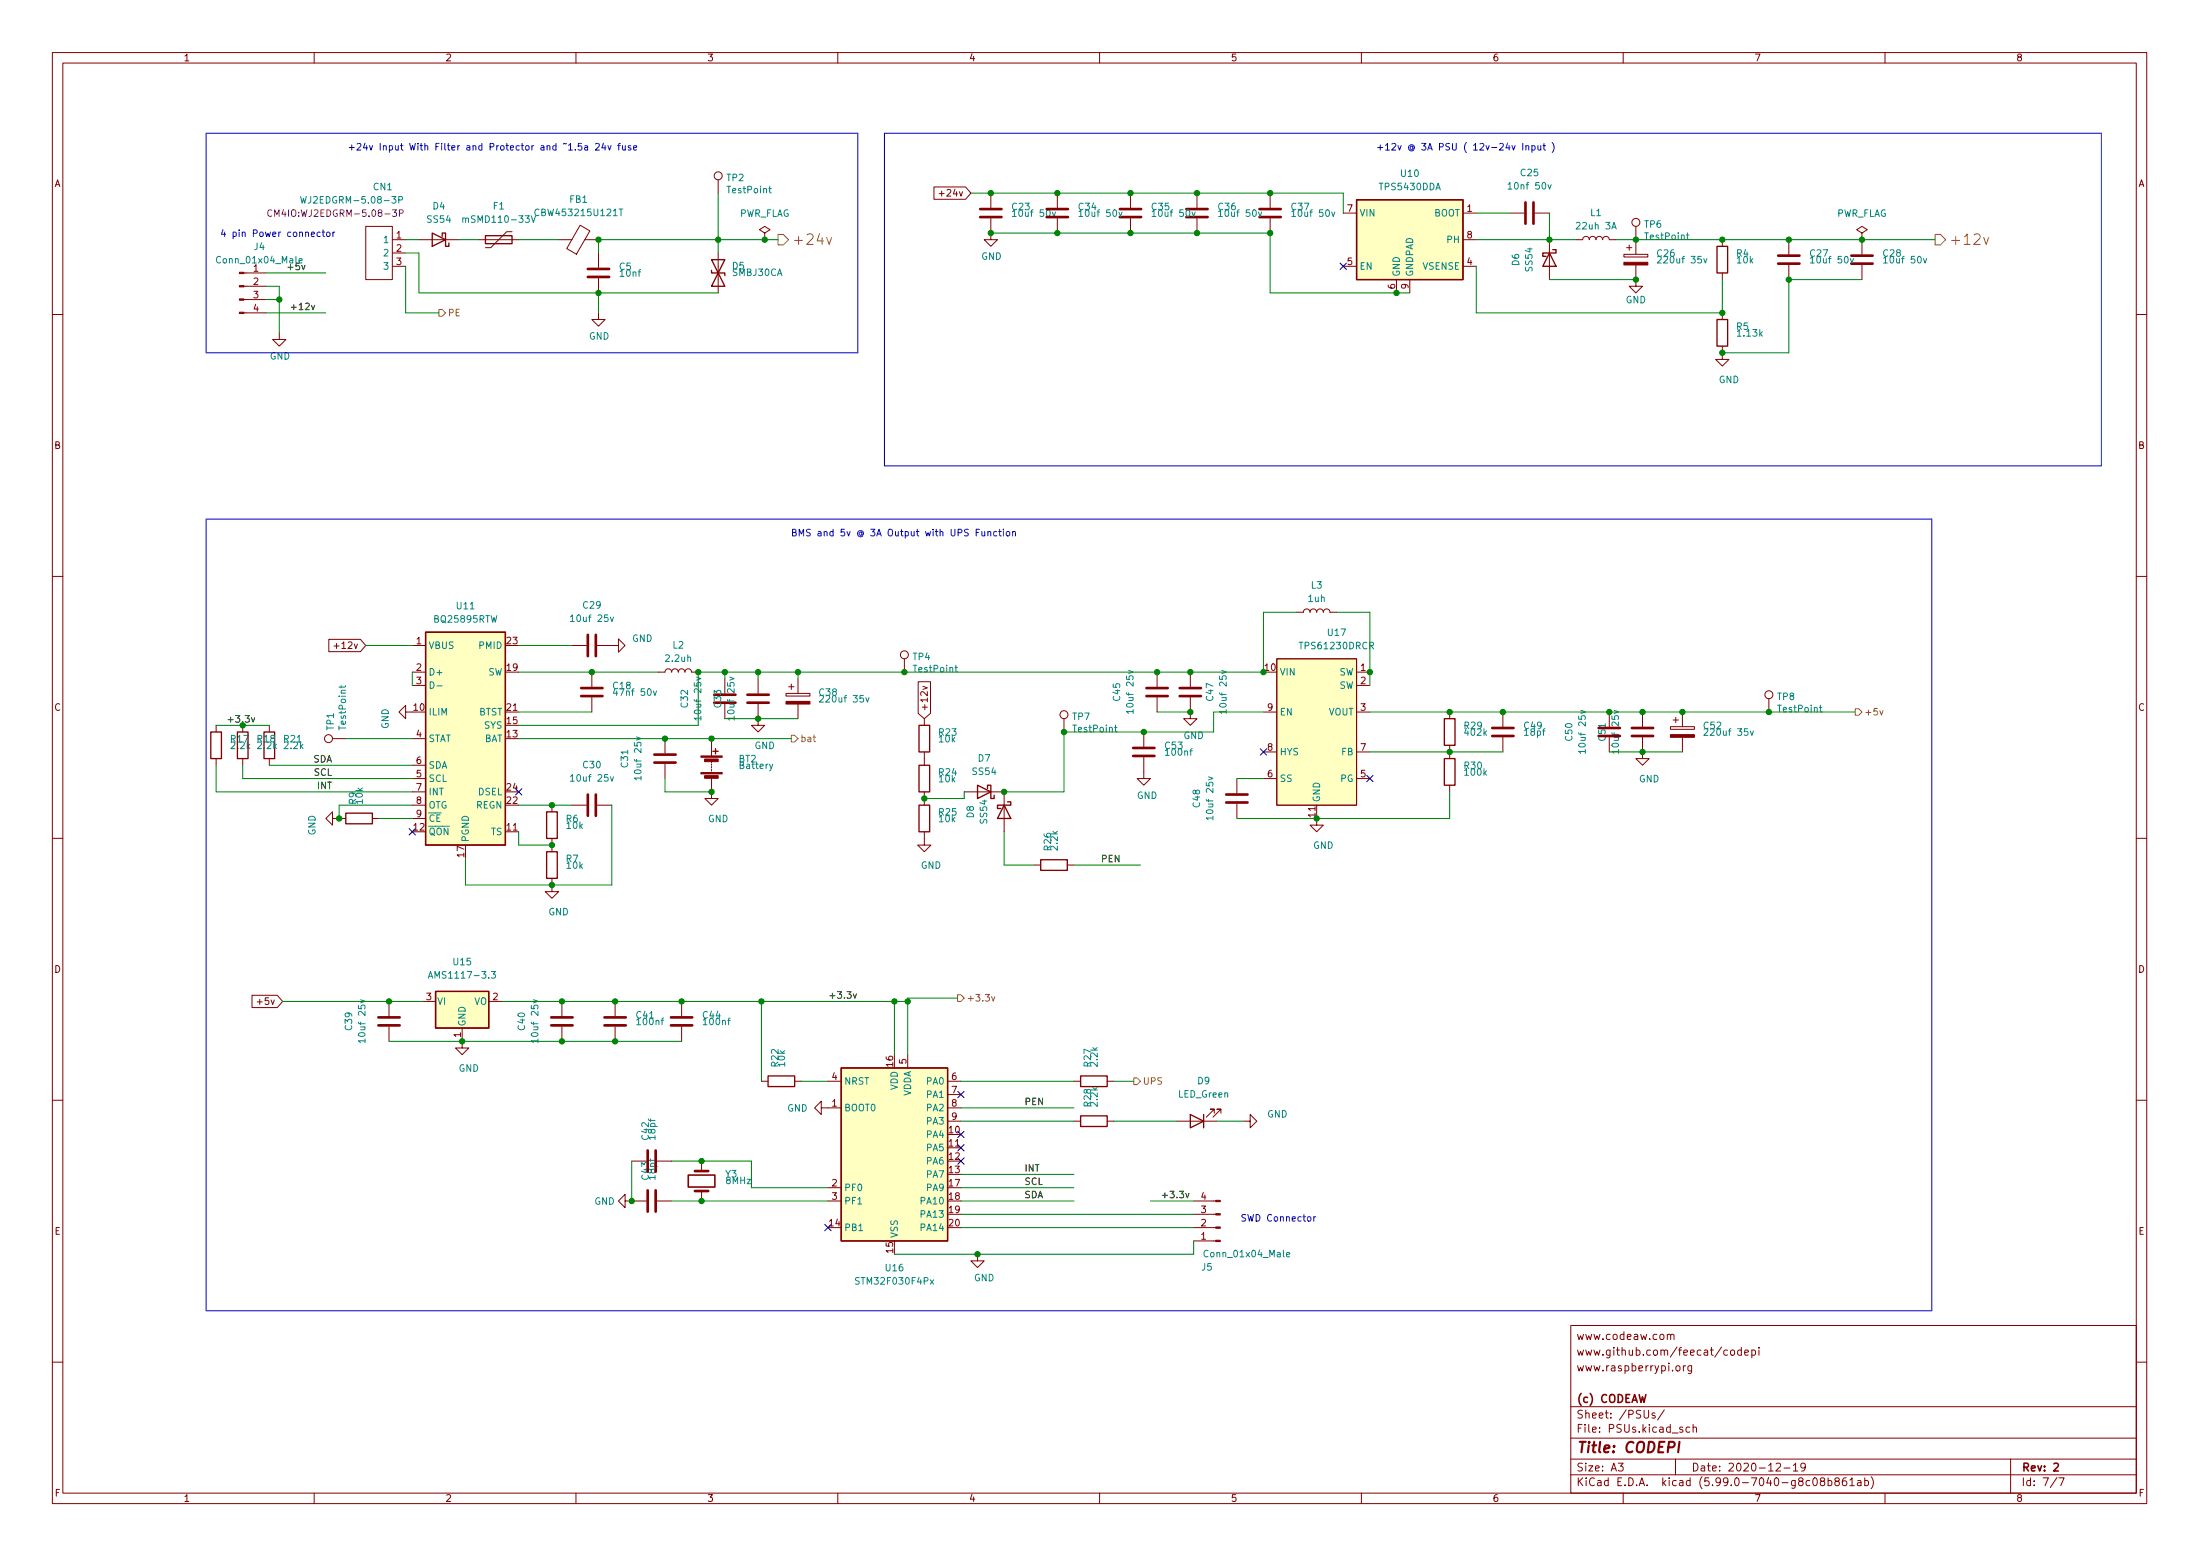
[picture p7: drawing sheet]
<svg xmlns="http://www.w3.org/2000/svg" width="420mm" height="297mm" viewBox="0 0 420 297" stroke-linecap="round" stroke-linejoin="round" font-family="sans-serif">
<g fill="none" stroke="#840000" stroke-width=".19">
<path d="M10 10h400v277h-400zM12 12h396v273h-396zM60 10v2M110 10v2M160 10v2M210 10v2M260 10v2M310 10v2M360 10v2M137.2 34.3v2.6M178.4 35.7h6l1 1.2-1 1.1h-6zM179.4 37h.9"/>
<path d="M189.2 36.9v2.8M201.9 36.9v2.8M215.9 36.9v2.8M228.6 36.9v2.8M242.6 36.9v2.8M46.6 59.7h4.2M46.6 57.2h4.2M46.6 54.6h4.2M46.6 52.1h4.2M69.8 43.2h5.1v10.2h-5.1zM74.9 45.8h2.6M74.9 50.8h2.6"/>
<path d="M74.9 48.3h2.6M80 45.8h7.6M91.4 45.8h7.7M97.8 44.2h-1l-3.1 3.1h-1M106.7 45.8h2.5M110.8 43l1.8 1.1-2.5 4.4-1.9-1zM111.7 45.8h2.6M114.3 59.7v1.3h1.3l-1.3 1.3-1.3-1.3h1.3M114.3 48.3v2.8M114.3 53.1v2.8M137.2 48.3v7.6M146 44.5l1.1-.6-1.1-.7-1 .7 1 .6v1.3"/>
<path d="M146 45.8h.1M189.2 41.7v4.1h1.3l-1.3 1.2-1.2-1.2h1.2M201.9 41.7v2.8M215.9 41.7v2.8M228.6 41.7v2.8M242.6 41.7v2.8M256.5 40.7h2.6M256.5 50.8h2.6M266.7 53.4v2.5M269.2 53.4v2.5M279.4 40.7h2.5M279.4 45.8h2.5"/>
<path d="M279.4 50.8h2.5M288.3 40.7h2.8M293.1 40.7h2.8M295.9 45.8v7.6M301 45.8h1.3a.64 .64 0 0 1 .6-.7 .64 .64 0 0 1 .6 .7 .64 .64 0 0 1 .7-.7 .64 .64 0 0 1 .6 .7 .64 .64 0 0 1 .6-.7 .64 .64 0 0 1 .7 .7 .64 .64 0 0 1 .6-.7 .64 .64 0 0 1 .6 .7h1.3M310.1 48.6h4.6v.5h-4.6zM310.6 47.3h1.1M311.1 46.8v1M312.4 50.6v4h1.3l-1.3 1.3-1.3-1.3h1.3M312.4 43.2v5.4M328.9 45.8v1.2M328.9 52.1v1.3"/>
<path d="M328.9 59.7v1.3M341.6 45.8v2.8M341.6 50.6v2.8M355.6 44.5l1-.6-1-.7-1 .7 1 .6v1.3M355.6 45.8h.1M355.6 45.8v2.8M355.6 50.6v2.8M10 60h2M53.3 63.5v1.3h1.3l-1.3 1.3-1.2-1.3h1.2M328.9 66.1v2.5h1.3l-1.3 1.3-1.2-1.3h1.2M408 60h2M10 110h2"/>
<path d="M247.6 116.9h1.3a.64 .64 0 0 1 .7-.7 .64 .64 0 0 1 .6 .7 .64 .64 0 0 1 .6-.7 .64 .64 0 0 1 .7 .7 .64 .64 0 0 1 .6-.7 .64 .64 0 0 1 .6 .7 .64 .64 0 0 1 .7-.7 .64 .64 0 0 1 .6 .7h1.3M408 110h2M41.3 138.5v1.2M46.4 138.5v1.2M51.4 138.5v1.2M62.8 122.1h6l1 1.1-1 1.2h-6zM63.8 123.3h1M77.5 135.9v-1.2l-1.3 1.2 1.3 1.3v-1.3h1.2M78.7 128.3h2.6M78.7 130.8h2.6M78.7 123.2h2.6M96.5 135.9h2.6"/>
<path d="M109.2 123.2h2.8M113 128.3v2.8M113 133.1v2.8M114 123.2h4.1v-1.2l1.3 1.2-1.3 1.3v-1.3M125.7 128.3h1.3a.64 .64 0 0 1 .6-.6 .64 .64 0 0 1 .7 .6 .64 .64 0 0 1 .6-.6 .64 .64 0 0 1 .6 .6 .64 .64 0 0 1 .7-.6 .64 .64 0 0 1 .6 .6 .64 .64 0 0 1 .6-.6 .64 .64 0 0 1 .7 .6h1.2M144.8 134.4v4.1h1.2l-1.2 1.2-1.3-1.2h1.3M144.8 129.6v2.8M150.1 132.4h4.6v.5h-4.6zM150.6 131.1h1M151.1 130.6v1M152.4 129.6v2.8M152.4 134.4v2.8"/>
<path d="M172.7 125.8v2.5M175.4 130.1h2.3v6.1l-1.2 1-1.1-1zM176.3 131l.8 .3-.8 .3M176.5 137.2v1.3M203.2 137.2v2.5M218.4 139.7v2.8M221 128.3v2.8M221 133.1v2.8M227.3 133.1v4.1h1.3l-1.3 1.3-1.2-1.3h1.2M227.3 128.3v2.8M241.3 135.9h2.5M243.8 125.8h15.3v27.9h-15.3z"/>
<path d="M259.1 128.3h2.5M259.1 130.8h2.5M259.1 135.9h2.5M276.9 135.9v1.3M287 135.9v2.8M313.7 135.9v2.8M319 138.7h4.6v.5h-4.6zM319.5 137.5h1M320 136.9v1.1M321.3 135.9v2.8M337.8 133.4v2.5M41.3 144.8v1.3"/>
<path d="M46.4 144.8v1.3M51.4 144.8v1.3M63.5 156.2v-1.2l-1.3 1.2 1.3 1.3v-1.3h2.5M63.5 141h2.5M71.1 156.2h1.3M78.7 148.6h2.6M78.7 141h2.6M78.7 151.2h2.6M78.7 156.2h2.6M78.7 153.7h2.6M78.7 146.1h2.6M96.5 158.8h2.6"/>
<path d="M105.4 153.7v1.3M109.2 153.7h2.8M114 153.7h2.8M127 141v2.8M127 145.8v2.8M135.9 148.6v3.8h1.3l-1.3 1.3-1.3-1.3h1.3M135.9 141v3.3M135.9 145.3v.3M135.9 145.8v.3M135.9 146.3v.3M135.9 146.8v.3M135.9 147.4v.2"/>
<path d="M176.5 158.8v2.5h1.3l-1.3 1.3-1.2-1.3h1.2M176.5 143.5v2.6M176.5 151.2v2.5M184.1 151.2h7.7v7.6M218.4 144.6v4h1.3l-1.3 1.3-1.2-1.3h1.2M236.2 148.6v2.8M236.2 153.5v2.7M241.3 148.6h2.5M241.3 143.5h2.5M251.5 153.7v3.8h1.2l-1.2 1.3-1.3-1.3h1.3M259.1 148.6h2.5M259.1 143.5h2.5"/>
<path d="M276.9 142.3v2.5M276.9 149.9v1.3M287 140.8v2.7M313.7 140.8v4h1.3l-1.3 1.3-1.3-1.3h1.3M321.3 140.8v2.7M10 160h2M105.4 167.7v2.5h1.3l-1.3 1.3-1.3-1.3h1.3M105.4 160.1v2.5M197.5 165.1h1.3M203.8 165.1h1.3M408 160h2M48.1 190h4.9l1 1.2-1 1.1h-4.9z"/>
<path d="M74.3 191.2v2.8M74.3 196v2.8M80.6 191.2h2.6M88.3 196.3v3.8h1.2l-1.2 1.2-1.3-1.2h1.3M93.3 191.2h2.6M107.3 191.2v2.8M107.3 196v2.8M117.5 191.2v2.8M117.5 196v2.8M130.2 191.2v2.8M130.2 196v2.8M10 210h2"/>
<path d="M145.4 206.4h1.3M151.8 206.4h1.2M156.8 211.5v-1.3l-1.2 1.3 1.2 1.3v-1.3h3.9M158.1 206.4h2.6M173.4 201.3v2.6M181 214h2.5M181 206.4h2.5M181 211.5h2.5M181 219.1h2.5M181 209h2.5M205.1 214h1.3M205.1 206.4h1.3"/>
<path d="M211.5 214h1.2M211.5 206.4h1.2M224.8 214h7.6M231.9 212.5v-.8h-.8h.8l-1.5 1.6M233.2 212.5v-.8h-.8h.8l-1.6 1.6M237.5 214h1.3v-1.2l1.2 1.2-1.2 1.3v-1.3M408 210h2M119.4 229.3v-1.3l-1.3 1.3 1.3 1.2v-1.2h4M120.6 221.7h2.8M125.5 229.3h2.8M125.5 221.7h2.8M134 221.7v1.9"/>
<path d="M134 227.4v1.9M158.1 229.3h2.6M158.1 226.7h2.6M186.7 239.4v1.3h1.3l-1.3 1.3-1.3-1.3h1.3M228 229.3h4.2M228 231.8h4.2M228 234.4h4.2M228 236.9h4.2M300 253h108v32h-108zM318.4 254.9l.2-.2 .4 .1 .1 .9M318.4 254.7v1M319.1 254.9l.2-.2 .3 .1 .1 .9"/>
<path d="M329.9 257.8l-.4-.1-.3 .3 .2 .6h.5M330.6 257.8l.4-.1 .3 .3v.4l-.3 .3-.4-.1-.1-.2zM332.6 257.8l-.5-.1-.2 .3 .1 .6h.6M332.6 257.2v1.5M333.2 258.2l.7-.1-.1-.3-.4-.1-.2 .2 .1 .7h.5M334.6 257.8l.4-.1 .3 .3-.2 .6h-.5M334.6 257.7v1.5M335.9 257.2v.2M335.9 257.7v1M10 260h2M300 278.5h108M300 274.5h108"/>
<path d="M300 268.5h108M309.1 279.3h.9l-.5 .6 .4 .1v.7l-.2 .1-.6-.1M316.1 269.8l-.4-.1-.2 .2 .1 .2 .5 .2v.3h-.6M317.9 269.1l-1.3 2M320 278.5v3M320.2 260.8l.4-.1 .3 .3v.4l-.3 .3-.4-.1-.1-.2zM321.4 272.5l-.4-.1-.2 .2 .1 .2 .5 .2v.3h-.6M321.5 260.7v1M321.9 260.7l-.3 .1-.1 .2M322.7 272.5l-.4-.1-.3 .3 .1 .6h.6M323.1 260.7v1.2l-.3 .3-.4-.1M323.1 260.8l-.5-.1-.2 .3 .1 .6h.6"/>
<path d="M323.3 272.6l.3-.2 .3 .1 .1 .9M323.3 271.9v1.5M339.2 279.5l.6-.2 .2 .2 .1 .2-1 1.1h1M342.5 279.7l.4-.4v1.5M344.8 280l-.3 .2h-.3l-.3-.2 .2-.6 .4-.1 .2 .2a.99 .99 0 0 1-.3 1.3h-.3M384 278.5v6.5M408 260h2M60 285v2M110 285v2M160 285v2M210 285v2M260 285v2"/>
<path d="M300 281.5h108M310 285v2M340.7 280.2h1.2M342.5 280.8h.8M346.4 282.2l.2-.1a.8 .8 0 0 1 .5 .8 .8 .8 0 0 1-.5 .7 .99 .99 0 0 1-.2-1.4zM347.9 282.8l-.3-.3 .1-.2 .2-.2 .5 .1 .1 .2-.1 .2-.6 .2-.2 .2 .1 .5 .2 .1h.3l.3-.3-.1-.4-.2-.1M349.1 282.7l.5-.1 .2 .3-.1 .6h-.6M349.1 282.1v1.5M350.7 282.8l-.3-.3 .1-.2 .2-.2 .4 .1 .2 .2-.1 .2-.6 .2-.2 .2v.3l.3 .3 .4-.1 .2-.2-.1-.4-.2-.1M352.6 282.1a.59 .59 0 0 0-.7 .7v.5l.1 .2 .4 .1 .2-.1 .1-.5-.1-.2-.5-.1-.2 .3M353.3 282.5l.4-.4v1.5M353.3 283.6h.8"/>
<path d="M354.8 282.7h.6v.9M355.4 283h-.5a.29 .29 0 0 0-.2 .3 .29 .29 0 0 0 .2 .3l.5-.1M356.1 282.7l.5-.1 .2 .3-.1 .6h-.6M356.1 282.1v1.5M357.4 281.9a1.72 1.72 0 0 1 0 2.3M360 285v2M392.9 282l-1.3 2M393.2 282.1h1l-.6 1.5"/>
<circle cx="137.2" cy="33.6" r=".76"/>
<circle cx="312.4" cy="42.5" r=".76"/>
<circle cx="172.7" cy="125" r=".76"/>
<circle cx="203.2" cy="136.4" r=".76"/>
<circle cx="337.8" cy="132.6" r=".76"/>
<circle cx="62.7" cy="141" r=".76"/>
</g>
<path d="M131.4 224.3h5.1v2.3h-5.1zM392.3 279.5l.5-.2 .2 .2 .1 .2-.9 1.1h.9" fill="none" stroke="#840000" stroke-width=".3"/>
<path d="M320.7 275.2l-.2 2" fill="none" stroke="#840000" stroke-width=".4"/>
<g fill="none" stroke="#840000" stroke-width=".25">
<path d="M259.1 38.1h20.3v15.3h-20.3zM82.5 44.5l2.6 1.3-2.6 1.2zM84.5 45.1v-.6h.6v2.5h.6v-.6M92.7 45h5.1v1.5h-5.1zM135.9 51.6v.5h2.5v.5M135.9 49.6h2.5l-2.5 5h2.5zM295.9 48.3l1.3 2.5h-2.6zM296.5 47.7h.7v.6h-2.6v.6h.7M327.9 47h2v5.1h-2zM327.9 61h2v5.1h-2zM40.3 139.7h2v5.1h-2zM45.3 139.7h2.1v5.1h-2.1z"/>
<path d="M50.4 139.7h2.1v5.1h-2.1zM81.3 120.7h15.2v40.6h-15.2zM175.5 138.5h2v5h-2zM275.8 137.2h2.1v5.1h-2.1zM66 155.2h5.1v2.1h-5.1zM104.4 155h2v5.1h-2zM136.1 143.4h1.1M136.7 142.9v1M175.5 146.1h2v5.1h-2zM175.5 153.7h2v5.1h-2zM186.7 149.9l2.5 1.3-2.5 1.2zM188.6 150.5v-.6h.6v2.5h.7v-.6"/>
<path d="M191.8 153.7l1.2 2.5h-2.5zM192.4 153.1h.6v.6h-2.5v.6h.6M275.8 144.8h2.1v5.1h-2.1zM104.4 162.6h2v5.1h-2zM198.8 164.1h5v2.1h-5zM83.2 189.3h10.1v7h-10.1zM146.7 205.4h5.1v2h-5.1zM160.7 203.9h20.3v33h-20.3zM206.4 205.4h5.1v2h-5.1zM206.4 213h5.1v2h-5.1zM227.3 212.8l2.6 1.2-2.6 1.3zM229.9 212.8v2.5"/>
</g>
<g fill="none" stroke="#840000" stroke-width=".51">
<path d="M187.2 39.9h4.1M199.9 39.9h4.1M213.9 39.9h4M226.6 39.9h4M240.5 39.9h4.1M291.3 38.6v4.1M292.9 38.6v4.1M112.3 52.9h4M112.3 51.3h4M187.2 41.4h4.1M199.9 41.4h4.1M213.9 41.4h4"/>
<path d="M226.6 41.4h4M240.5 41.4h4.1M339.6 50.3h4.1M339.6 48.8h4.1M353.6 50.3h4M353.6 48.8h4M111 131.4h4.1M111 132.9h4.1M112.3 121.2v4.1M113.8 121.2v4.1M136.4 132.6h4.1M136.4 134.1h4.1"/>
<path d="M142.7 132.6h4.1M142.7 134.1h4.1M218.9 131.4h4.1M218.9 132.9h4.1M225.3 131.4h4.1M225.3 132.9h4.1M285 139h4.1M305.3 139h4.1M311.7 139h4M112.3 151.7v4M113.8 151.7v4M125 144.1h4"/>
<path d="M125 145.6h4M216.4 144.3h4.1M216.4 142.8h4.1M234.2 151.7h4.1M234.2 153.2h4.1M285 140.5h4.1M305.3 140.5h4.1M311.7 140.5h4M72.3 194.2h4M72.3 195.7h4M105.3 194.2h4M105.3 195.7h4"/>
<path d="M115.4 194.2h4.1M115.4 195.7h4.1M128.1 194.2h4.1M128.1 195.7h4.1M123.7 219.6v4.1M125.2 219.6v4.1M123.7 227.2v4.1M125.2 227.2v4.1M132.7 227.4h2.6M132.7 223.6h2.6"/>
</g>
<g fill="none" stroke="#008484" stroke-width=".19">
<path d="M57.4 37.5l.3 1.3 .3-.9 .2 .9 .3-1.3M76.2 38.2l.6-.1 .1-.2-.1-.3-.6-.1v1.3M118.2 39.9h.8M146.8 36h.5M147 35.6v1l.3 .2M288 35.2l.4-.4v1.3M288 36.1h.7M295.6 35.3l.3 .8 .3-.8M57.1 49.8l.6-.1v-.3h-.4l-.2 .1 .1 .6h.5M88.4 41.7l.2-.1 .3 .1v.8M88.4 41.6v.9M101.4 41.2l.5 1.3 .4-1.3"/>
<path d="M102.9 40a.6 .6 0 0 0-.8 .5 .6 .6 0 0 0 .6 .7l.2-.1M193.4 40.4l.3-.4v1.3M193.4 41.3h.7M201 40.5l.3 .8 .3-.8M206.1 40.4l.3-.4v1.3M206.1 41.3h.7M213.7 40.5l.3 .8 .3-.8M220 40.4l.4-.4v1.3M220 41.3h.8M227.7 40.5l.3 .8 .3-.8M232.7 40.4l.4-.4v1.3M232.7 41.3h.8"/>
<path d="M240.4 40.5l.3 .8 .3-.8M246.7 40.4l.4-.4v1.3M246.7 41.3h.7M254.3 40.5l.3 .8 .3-.8M307.8 43.7l.4-1.2 .5 1.2M307.9 43.4h.6M316.6 49.1l.4-.2 .3 .4-.8 .9h.8M322.1 44.9h.5M322.3 44.4v1.1l.3 .2M325.4 49.4l.3 .8 .3-.8M345.8 49.3l.3-.4v1.3M345.8 50.2h.7"/>
<path d="M353.4 49.4l.3 .8 .3-.8M359.7 49.3l.4-.4v1.3M359.7 50.2h.8M367.4 49.4l.3 .8 .3-.8M108.9 117.7l.4-.3v1.3M108.9 118.7h.8M116.6 117.8l.3 .9 .3-.9M65.2 130.9v.5M66 130.9l-.2 .3h-1.1M82.2 130.2a.64 .64 0 0 1 .7 .6 .64 .64 0 0 1-.7 .6zM83.4 130.9h1M124.8 131.9l.3 .9 .3-.9"/>
<path d="M133 129.2l.9 .3-.9 .3M133.9 137.1h-1.3l.3 .4M133.9 136.7v.8M139.4 129.2l.8 .3-.8 .3M140.2 137.1h-1.3l.4 .4M140.2 136.7v.8M156.5 132.9l.5-.1 .3 .3-.8 .9h.8M165.4 133.2l.3 .8 .3-.8M182.4 127.4h.5M182.6 127v1.1l.3 .2M212.9 138.8h.4M213 138.4v1.1l.3 .2"/>
<path d="M215.6 128l.8 .3-.8 .3M216.4 135.8h-1.3l.4 .4M216.4 135.5v.7M233.3 128l.9 .3-.9 .3M234.2 135.8h-1.3l.4 .4M234.2 135.5v.7M301.9 135.6l.9 .3-.9 .3M308.3 135.6l.8 .3-.8 .3M325.4 139.2l.5-.1 .3 .4-.8 .9h.8M334.3 139.5l.3 .9 .3-.9M347.5 135h.5M347.7 134.6v1.1l.3 .2"/>
<path d="M108.9 148.2l.4-.3v1.2M108.9 149.1h.8M116.6 148.3l.3 .8 .3-.8M121.6 140.7l.8 .3-.8 .3M122.4 148.5h-1.2l.3 .4M122.4 148.2v.7M147.6 145.9l-.4 1.1-.2 .2M230.8 148.3l.8 .3-.8 .3M231.6 156.2h-1.2l.3 .3M231.6 155.8v.7M302.8 143.5h-1.3l.4 .3M302.8 143.1v.7"/>
<path d="M309.1 143.5h-1.3l.4 .3M309.1 143.1v.7M68.9 190.8l.8 .3-.8 .3M69.7 198.7h-1.2l.3 .4M69.7 198.3v.8M81.8 186.7l.4-1.2 .4 1.2M81.9 186.4h.6M93.8 185.5h.8l-.4 .4 .4 .2v.5l-.2 .1-.6-.1M101.9 190.8l.8 .3-.8 .3M102.7 198.7h-1.2l.3 .4M102.7 198.3v.8M245.7 239.5l.6-.1v-.2l-.4-.1-.2 .2 .1 .6h.5"/>
<path d="M177.6 244.3l.7 .9M178.3 244.3l-.7 .9"/>
</g>
<g fill="#ffffc2" stroke="#ffffc2" stroke-width=".19">
<path d="M243.8 125.8h15.3v27.9h-15.3z"/>
<path d="M259.1 38.1h20.3v15.3h-20.3z"/>
<path d="M83.2 189.3h10.1v7h-10.1z"/>
<path d="M160.7 203.9h20.3v33h-20.3z"/>
<path d="M81.3 120.7h15.2v40.6h-15.2z"/>
</g>
<g fill="#840000" stroke="#840000" stroke-width=".19">
<path d="M150.1 133.9h4.6v.5h-4.6z"/>
<path d="M310.1 50.1h4.6v.5h-4.6z"/>
<path d="M319 140.2h4.6v.6h-4.6z"/>
<path d="M232.2 229.1h.8v.3h-.8z"/>
<path d="M232.2 231.7h.8v.2h-.8z"/>
<path d="M232.2 234.2h.8v.3h-.8z"/>
<path d="M232.2 236.8h.8v.2h-.8z"/>
<path d="M133.9 147.5h4v.2h-4z"/>
<path d="M133.9 144.3h4v.3h-4z"/>
<path d="M134.6 148.1h2.6v.5h-2.6z"/>
<path d="M134.6 144.9h2.6v.5h-2.6z"/>
<path d="M45.7 59.6h.9v.3h-.9z"/>
<path d="M45.7 57.1h.9v.2h-.9z"/>
<path d="M45.7 54.5h.9v.3h-.9z"/>
<path d="M45.7 52h.9v.2h-.9z"/>
</g>
<path d="M51.9 40.2a.6 .6 0 0 0-.8 .4 .6 .6 0 0 0 .6 .7l.2-.1M76.3 40.7h.6l.1-.2-.1-.3-.6-.2v1.3" fill="none" stroke="#840084" stroke-width=".19"/>
<path d="M83.8 59.1h.7l.6 .6-.6 .7h-.7zM148.6 44.8h1l1 1-1 1h-1zM157.9 45.3l.4 1.4 .5-1.4M369.6 44.8h1l1 1-1 1h-1zM378.8 45.3l.5 1.4 .5-1.4M354.3 135.3h.7l.6 .6-.6 .7h-.7zM359 135.7l.3 .8 .3-.8M151.1 140.4h.7l.6 .6-.6 .6h-.7zM182.9 189.9h.6l.6 .6-.6 .7h-.6zM189.4 190.3l.3 .8 .3-.8M216.5 205.8h.7l.6 .6-.6 .6h-.7z" fill="none" stroke="#848400" stroke-width=".19"/>
<path d="M57.6 50.7l.4 .8 .3-.8M59.5 58.3l.3 .8 .3-.8M48 137l.3 .9 .3-.9M163 189.7l.3 .9 .3-.9M226.5 227.8l.3 .9 .3-.9" fill="none" stroke="#000" stroke-width=".19"/>
<g fill="none" stroke="#0000c2" stroke-width=".19">
<path d="M39.4 25.4h124.4v41.9h-124.4zM66.7 28.2h1M67.2 27.7v.9M68.2 27.5l.5-.1 .2 .3-.8 .9h.8M69.7 27.3l-.3 .9h.8M70 27.8v.8M70.6 27.8l.3 .8 .3-.8M72.6 27.4v1.2M73.2 27.9l.2-.1 .3 .1 .1 .7M73.2 27.8v.8M74.4 27.9l.3-.1 .3 .2-.1 .6h-.5M74.4 27.8v1.3"/>
<path d="M75.5 27.8l.1 .8h.3l.2-.1M76.1 27.8v.8M168.9 25.4h232.4v63.5h-232.4zM263.1 28.2h1M263.6 27.7v.9M264.6 27.7l.4-.3v1.2M264.6 28.6h.8M265.8 27.5l.5-.1 .3 .3-.8 .9h.8M267 27.8l.3 .8 .3-.8M269.8 28a.3 .3 0 0 0-.4 0 .3 .3 0 0 0 0 .4 .3 .3 0 0 0 .4 0M269.8 27.9v.5l.2 .1a.56 .56 0 0 0-.1-.8 .56 .56 0 0 0-.8 0 .56 .56 0 0 0-.1 .8 .6 .6 0 0 0 1 .1M42.6 43.8l-.3 .9h.8"/>
<path d="M42.9 44.3v.9M44.5 44.4l.4-.1 .2 .3-.1 .5h-.5M44.5 44.3v1.3M63.6 44.3v.9M63.9 44.3l-.3 .3M39.4 99.1h329.5v151.1h-329.5zM151.4 101.6h.5l.1-.4-.6-.2v1.3h.4l.2-.1 .1-.3-.3-.3M152.6 102.3v-1.3l.4 .9 .5-.9v1.3M154.7 101.1l-.4-.1-.3 .3 .1 .3 .6 .2v.4l-.2 .1-.5-.1M156.3 101.5h.4l.1 .8M156.8 101.8h-.4l-.2 .2 .2 .3 .4-.1M192.3 101.5h.3l.2 .2v.4l-.2 .2-.3-.1-.1-.1z"/>
<path d="M193.4 101.6l.2-.1h.3v.8M193.4 101.5v.8M237.9 231.9l-.5-.1-.2 .2v.3l.6 .3 .1 .3-.2 .2h-.5"/>
</g>
<g fill="none" stroke="#008400" stroke-width=".19">
<path d="M137.2 36.9v11.4M185.4 36.9h71.1v3.8M50.8 59.7h11.4M50.8 54.6h2.5v8.9M50.8 57.2h2.5M50.8 52.1h11.4M77.5 45.8h2.5M77.5 48.3h2.5v7.6h57.2M77.5 50.8v8.9h6.3M87.6 45.8h3.8M99.1 45.8h7.6M114.3 55.9v3.8"/>
<path d="M148.6 45.8h-34.3v2.5M189.2 44.5h53.4v11.4h26.6M281.9 45.8h19.1M281.9 40.7h6.4M281.9 50.8v8.9h47v-6.3M295.9 40.7v5.1M295.9 53.4h16.5M308.6 45.8h61M355.6 53.4h-14v13.9h-12.7M247.6 116.9h-6.3v11.4h-108v10.2h-34.2M255.3 116.9h6.3v13.9M41.3 138.5h10.1"/>
<path d="M69.8 123.2h8.9M78.7 128.3v2.5M99.1 128.3h26.6M99.1 135.9h13.9M99.1 123.2h10.1M138.4 137.2h14M138.4 128.3v1.3M144.8 128.3v1.3M152.4 128.3v1.3M221 135.9h6.3M241.3 135.9h-9.5v3.8h-28.6v11.5h-11.4M261.6 135.9h92.7"/>
<path d="M41.3 146.1v5.1h37.4M46.4 146.1v2.5h32.3M51.4 146.1h27.3M66 141h12.7M72.4 156.2h6.3M78.7 153.7h-13.9v2.5M99.1 141h52M99.1 153.7h10.1M99.1 158.8v2.5h6.3M116.8 153.7v15.2h-27.9v-5M127 148.6v2.6h8.9M184.1 151.2v1.2h-7.6"/>
<path d="M191.8 158.8v6.3h5.7M236.2 148.6h5.1M261.6 143.5h25.4M276.9 151.2v5h-40.7M307.3 143.5h14M205.1 165.1h12.7M54 191.2h26.6M74.3 198.8h55.9M95.9 191.2h77.5M145.4 191.2v15.2M170.8 191.2v10.1M182.9 190.5h-9.5v10.8"/>
<path d="M153 206.4h5.1M183.5 206.4h21.6M183.5 211.5h21.6M183.5 214h21.6M212.7 206.4h3.8M212.7 214h12.1M232.4 214h5.1M120.6 221.7v7.6M128.3 221.7h15.2v5h14.6M128.3 229.3h29.8M183.5 229.3h21.6M183.5 226.7h21.6"/>
<path d="M183.5 224.2h21.6M183.5 231.8h44.5M183.5 234.4h44.5M219.7 229.3h8.3M228 236.9v2.5h-57.2"/>
</g>
<g fill="none" stroke="#000084" stroke-width=".19">
<path d="M255.9 50.2l1.2 1.2M257.1 50.2l-1.2 1.2M78.1 158.2l1.2 1.2M79.3 158.2l-1.2 1.2M98.5 150.6l1.2 1.2M99.7 150.6l-1.2 1.2M240.7 142.9l1.2 1.3M241.9 142.9l-1.2 1.3M261 148l1.2 1.2M262.2 148l-1.2 1.2M182.9 216l1.2 1.2M182.9 218.5l1.2 1.2"/>
<path d="M182.9 208.3l1.2 1.3M184.1 208.3l-1.2 1.3M184.1 216l-1.2 1.2M184.1 218.5l-1.2 1.2M157.5 233.7l1.2 1.3M158.7 233.7l-1.2 1.3M182.9 221l1.2 1.3M184.1 221l-1.2 1.3"/>
</g>
<g fill="#008400" stroke="#008400" stroke-width=".19">
<circle cx="114.3" cy="55.9" r=".51"/>
<circle cx="53.3" cy="57.2" r=".51"/>
<circle cx="107.3" cy="198.8" r=".51"/>
<circle cx="117.5" cy="191.2" r=".51"/>
<circle cx="117.5" cy="198.8" r=".51"/>
<circle cx="120.7" cy="229.3" r=".51"/>
<circle cx="134" cy="229.3" r=".51"/>
<circle cx="130.2" cy="191.2" r=".51"/>
<circle cx="145.4" cy="191.2" r=".51"/>
<circle cx="133.4" cy="128.3" r=".51"/>
<circle cx="138.4" cy="128.3" r=".51"/>
<circle cx="127" cy="141" r=".51"/>
<circle cx="105.4" cy="168.9" r=".51"/>
<circle cx="135.9" cy="141" r=".51"/>
<circle cx="135.9" cy="151.2" r=".51"/>
<circle cx="105.4" cy="161.3" r=".51"/>
<circle cx="276.9" cy="135.9" r=".51"/>
<circle cx="276.9" cy="143.5" r=".51"/>
<circle cx="287" cy="135.9" r=".51"/>
<circle cx="261.6" cy="128.3" r=".51"/>
<circle cx="307.3" cy="135.9" r=".51"/>
<circle cx="313.7" cy="135.9" r=".51"/>
<circle cx="313.7" cy="143.5" r=".51"/>
<circle cx="337.8" cy="135.9" r=".51"/>
<circle cx="173.4" cy="191.2" r=".51"/>
<circle cx="64.8" cy="156.2" r=".51"/>
<circle cx="46.4" cy="138.5" r=".51"/>
<circle cx="105.4" cy="153.7" r=".51"/>
<circle cx="113" cy="128.3" r=".51"/>
<circle cx="88.3" cy="198.8" r=".51"/>
<circle cx="107.3" cy="191.2" r=".51"/>
<circle cx="74.3" cy="191.2" r=".51"/>
<circle cx="186.7" cy="239.4" r=".51"/>
<circle cx="134" cy="221.7" r=".51"/>
<circle cx="170.8" cy="191.2" r=".51"/>
<circle cx="201.9" cy="36.9" r=".51"/>
<circle cx="215.9" cy="36.9" r=".51"/>
<circle cx="215.9" cy="44.5" r=".51"/>
<circle cx="251.5" cy="156.2" r=".51"/>
<circle cx="242.6" cy="36.9" r=".51"/>
<circle cx="242.6" cy="44.5" r=".51"/>
<circle cx="228.6" cy="36.9" r=".51"/>
<circle cx="228.6" cy="44.5" r=".51"/>
<circle cx="227.3" cy="135.9" r=".51"/>
<circle cx="241.3" cy="128.3" r=".51"/>
<circle cx="144.8" cy="137.2" r=".51"/>
<circle cx="152.4" cy="128.3" r=".51"/>
<circle cx="144.8" cy="128.3" r=".51"/>
<circle cx="172.7" cy="128.3" r=".51"/>
<circle cx="176.5" cy="152.4" r=".51"/>
<circle cx="114.3" cy="45.8" r=".51"/>
<circle cx="146.1" cy="45.8" r=".51"/>
<circle cx="189.2" cy="44.5" r=".51"/>
<circle cx="218.4" cy="139.7" r=".51"/>
<circle cx="221" cy="128.3" r=".51"/>
<circle cx="227.3" cy="128.3" r=".51"/>
<circle cx="189.2" cy="36.9" r=".51"/>
<circle cx="201.9" cy="44.5" r=".51"/>
<circle cx="137.2" cy="45.8" r=".51"/>
<circle cx="191.8" cy="151.2" r=".51"/>
<circle cx="203.2" cy="139.7" r=".51"/>
<circle cx="328.9" cy="67.3" r=".51"/>
<circle cx="312.4" cy="45.8" r=".51"/>
<circle cx="312.4" cy="53.4" r=".51"/>
<circle cx="328.9" cy="45.8" r=".51"/>
<circle cx="355.6" cy="45.8" r=".51"/>
<circle cx="341.6" cy="45.8" r=".51"/>
<circle cx="341.6" cy="53.4" r=".51"/>
<circle cx="266.7" cy="55.9" r=".51"/>
<circle cx="295.9" cy="45.8" r=".51"/>
<circle cx="328.9" cy="59.7" r=".51"/>
<circle cx="321.3" cy="135.9" r=".51"/>
</g>
<g font-size="2.8" fill="#848400">
<text x="151.2" y="46.8">+24v</text>
<text x="372.2" y="46.8">+12v</text>
</g>
<text font-size="2.8" fill="#840000" x="301" y="277.3">Title: CODEPI</text>
<g font-size="2.1" fill="#840000">
<text x="301" y="255.8">www.codeaw.com</text>
<text x="301" y="261.8">www.raspberrypi.org</text>
<text x="301" y="258.8">www.github.com/feecat/codepi</text>
<text x="301" y="267.8">(c) CODEAW</text>
<text x="301" y="273.5">File: PSUs.kicad_sch</text>
<text x="301" y="270.8">Sheet: /PSUs/</text>
<text x="301" y="280.9">Size: A3</text>
<text x="323" y="280.9">Date: 2020-12-19</text>
<text x="386" y="280.9">Rev: 2</text>
<text x="301" y="283.7">KiCad E.D.A. kicad (5.99.0-7040-g8c08b861ab)</text>
<text x="386" y="283.7">Id: 7/7</text>
</g>
<g font-size="1.8" fill="#840000">
<text x="35" y="11.7">1</text>
<text x="85" y="11.7">2</text>
<text x="135" y="11.7">3</text>
<text x="185" y="11.7">4</text>
<text x="235" y="11.7">5</text>
<text x="285" y="11.7">6</text>
<text x="335" y="11.7">7</text>
<text x="385" y="11.7">8</text>
<text x="10.3" y="35.7">A</text>
<text x="408.3" y="35.7">A</text>
<text x="180.1" y="37.5">+24v</text>
<text x="257.3" y="40.4">7</text>
<text x="280.2" y="40.4">1</text>
<text x="75.7" y="45.5">1</text>
<text x="280.2" y="45.5">8</text>
<text x="75.7" y="48">2</text>
<text x="75.7" y="50.6">3</text>
<text x="257.3" y="50.6">5</text>
<text x="280.2" y="50.6">4</text>
<text x="48.4" y="54.4">2</text>
<text x="48.4" y="56.9">3</text>
<text x="48.4" y="59.5">4</text>
<text x="266.4" y="55.1" transform="rotate(-90 266.4 55.1)">6</text>
<text x="269" y="55.1" transform="rotate(-90 269 55.1)">9</text>
<text x="10.3" y="85.7">B</text>
<text x="408.3" y="85.7">B</text>
<text x="64.5" y="123.9">+12v</text>
<text x="79.5" y="123">1</text>
<text x="96.8" y="123">23</text>
<text x="79.5" y="128.1">2</text>
<text x="79.5" y="130.6">3</text>
<text x="96.8" y="128.1">19</text>
<text x="241.6" y="128.1">10</text>
<text x="259.9" y="128.1">1</text>
<text x="259.9" y="130.6">2</text>
<text x="10.3" y="135.7">C</text>
<text x="79" y="135.7">10</text>
<text x="96.8" y="135.7">21</text>
<text x="177.2" y="135.9" transform="rotate(-90 177.2 135.9)">+12v</text>
<text x="242.1" y="135.7">9</text>
<text x="259.9" y="135.7">3</text>
<text x="408.3" y="135.7">C</text>
<text x="79.5" y="140.8">4</text>
<text x="96.8" y="140.8">13</text>
<text x="96.8" y="138.2">15</text>
<text x="242.1" y="143.3">8</text>
<text x="259.9" y="143.3">7</text>
<text x="309.2" y="143.3" transform="rotate(-90 309.2 143.3)">10uf 25v</text>
<text x="79.5" y="148.4">5</text>
<text x="79.5" y="145.8">6</text>
<text x="242.1" y="148.4">6</text>
<text x="259.9" y="148.4">5</text>
<text x="79.5" y="150.9">7</text>
<text x="79.5" y="153.5">8</text>
<text x="79.5" y="156">9</text>
<text x="96.8" y="153.5">22</text>
<text x="96.8" y="150.9">24</text>
<text x="251.2" y="156" transform="rotate(-90 251.2 156)">11</text>
<text x="79" y="158.5">12</text>
<text x="96.8" y="158.5">11</text>
<text x="88.6" y="163.6" transform="rotate(-90 88.6 163.6)">17</text>
<text x="10.3" y="185.7">D</text>
<text x="408.3" y="185.7">D</text>
<text x="49.6" y="191.8">+5v</text>
<text x="81.4" y="190.9">3</text>
<text x="94.1" y="190.9">2</text>
<text x="88" y="198" transform="rotate(-90 88 198)">1</text>
<text x="170.6" y="203.6" transform="rotate(-90 170.6 203.6)">16</text>
<text x="173.1" y="203.1" transform="rotate(-90 173.1 203.1)">5</text>
<text x="158.9" y="206.2">4</text>
<text x="181.8" y="206.2">6</text>
<text x="181.8" y="208.7">7</text>
<text x="158.9" y="211.2">1</text>
<text x="181.8" y="211.2">8</text>
<text x="181.8" y="213.8">9</text>
<text x="181.3" y="216.3">10</text>
<text x="181.3" y="218.9">11</text>
<text x="181.3" y="221.4">12</text>
<text x="158.9" y="226.5">2</text>
<text x="181.3" y="223.9">13</text>
<text x="181.3" y="226.5">17</text>
<text x="158.9" y="229">3</text>
<text x="181.3" y="229">18</text>
<text x="181.3" y="231.6">19</text>
<text x="229.4" y="231.6">3</text>
<text x="229.4" y="229">4</text>
<text x="10.4" y="235.7">E</text>
<text x="158.4" y="234.1">14</text>
<text x="170.6" y="239.1" transform="rotate(-90 170.6 239.1)">15</text>
<text x="181.3" y="234.1">20</text>
<text x="229.4" y="236.6">1</text>
<text x="229.4" y="234.1">2</text>
<text x="408.4" y="235.7">E</text>
<text x="10.4" y="285.7">F</text>
<text x="35" y="286.7">1</text>
<text x="85" y="286.7">2</text>
<text x="135" y="286.7">3</text>
<text x="185" y="286.7">4</text>
<text x="235" y="286.7">5</text>
<text x="285" y="286.7">6</text>
<text x="335" y="286.7">7</text>
<text x="385" y="286.7">8</text>
<text x="408.4" y="285.7">F</text>
</g>
<g font-size="1.8" fill="#0000c2">
<text x="76.9" y="28.7">+24v Input With Filter and Protector and ~~1.5a 24v fuse</text>
<text x="270.1" y="28.7">+12v @ 3A PSU ( 12v-24v Input )</text>
<text x="45.2" y="45.2">4 pin Power connector</text>
<text x="156.9" y="102.4">BMS and 5v @ 3A Output with UPS Function</text>
<text x="238" y="233.2">SWD Connector</text>
</g>
<g font-size="1.8" fill="#008484">
<text x="138.8" y="34.6">TP2</text>
<text x="267.6" y="33.8">U10</text>
<text x="290.5" y="33.6">C25</text>
<text x="58.7" y="38.8">WJ2EDGRM-5.08-3P</text>
<text x="71.3" y="36.3">CN1</text>
<text x="82.7" y="40">D4</text>
<text x="94.2" y="40">F1</text>
<text x="102.8" y="41.2">CBW453215U121T</text>
<text x="108.8" y="38.7">FB1</text>
<text x="139" y="36.9">TestPoint</text>
<text x="141.1" y="41.4">PWR_FLAG</text>
<text x="193.3" y="40.1">C23</text>
<text x="193.9" y="41.4">10uf 50v</text>
<text x="206" y="40.1">C34</text>
<text x="206.6" y="41.4">10uf 50v</text>
<text x="220" y="40.1">C35</text>
<text x="220.6" y="41.4">10uf 50v</text>
<text x="232.7" y="40.1">C36</text>
<text x="233.3" y="41.4">10uf 50v</text>
<text x="246.7" y="40.1">C37</text>
<text x="247.2" y="41.4">10uf 50v</text>
<text x="259.6" y="41.3">VIN</text>
<text x="263.6" y="36.3">TPS5430DDA</text>
<text x="273.8" y="41.3">BOOT</text>
<text x="288.6" y="36.2">10nf 50v</text>
<text x="303.8" y="41.2">L1</text>
<text x="350.6" y="41.4">PWR_FLAG</text>
<text x="48.5" y="47.7">J4</text>
<text x="73.4" y="46.4">1</text>
<text x="81.7" y="42.5">SS54</text>
<text x="89.2" y="42.5">mSMD110-33V</text>
<text x="276.4" y="46.4">PH</text>
<text x="301.4" y="43.8">22uh 3A</text>
<text x="314.1" y="43.5">TP6</text>
<text x="314.3" y="45.8">TestPoint</text>
<text x="41.9" y="50.3">Conn_01x04_Male</text>
<text x="48.4" y="51.9">1</text>
<text x="73.4" y="48.9">2</text>
<text x="73.4" y="51.5">3</text>
<text x="118.3" y="51.5">C5</text>
<text x="118.5" y="52.8">10nf</text>
<text x="139.9" y="51.4">D5</text>
<text x="139.9" y="52.7">SMBJ30CA</text>
<text x="187.4" y="49.6">GND</text>
<text x="259.6" y="51.5">EN</text>
<text x="267.3" y="52.9" transform="rotate(-90 267.3 52.9)">GND</text>
<text x="269.9" y="52.9" transform="rotate(-90 269.9 52.9)">GNDPAD</text>
<text x="271.7" y="51.5">VSENSE</text>
<text x="290.1" y="50.7" transform="rotate(-90 290.1 50.7)">D6</text>
<text x="292.7" y="51.7" transform="rotate(-90 292.7 51.7)">SS54</text>
<text x="316.5" y="49">C26</text>
<text x="317.2" y="50.3">220uf 35v</text>
<text x="331.7" y="49">R4</text>
<text x="331.8" y="50.3">10k</text>
<text x="345.7" y="49">C27</text>
<text x="346.3" y="50.3">10uf 50v</text>
<text x="359.7" y="49">C28</text>
<text x="360.3" y="50.3">10uf 50v</text>
<text x="310.5" y="57.9">GND</text>
<text x="112.5" y="64.8">GND</text>
<text x="331.7" y="63">R5</text>
<text x="332" y="64.2">1.13k</text>
<text x="51.5" y="68.6">GND</text>
<text x="328.2" y="73.1">GND</text>
<text x="250.4" y="112.4">L3</text>
<text x="83.1" y="118.9">BQ25895RTW</text>
<text x="87.3" y="116.3">U11</text>
<text x="109.5" y="118.7">10uf 25v</text>
<text x="111.4" y="116.2">C29</text>
<text x="249.9" y="114.9">1uh</text>
<text x="81.8" y="123.9">VBUS</text>
<text x="91.6" y="123.9">PMID</text>
<text x="120.7" y="122.5">GND</text>
<text x="128.5" y="123.8">L2</text>
<text x="248.5" y="123.9">TPS61230DRCR</text>
<text x="253.6" y="121.4">U17</text>
<text x="81.8" y="128.9">D+</text>
<text x="93.2" y="128.9">SW</text>
<text x="117.1" y="131.6">C18</text>
<text x="127.2" y="126.3">2.2uh</text>
<text x="174.4" y="126">TP4</text>
<text x="174.6" y="128.3">TestPoint</text>
<text x="244.3" y="128.9">VIN</text>
<text x="255.7" y="128.9">SW</text>
<text x="255.7" y="131.5">SW</text>
<text x="81.8" y="136.6">ILIM</text>
<text x="91.4" y="136.6">BTST</text>
<text x="117.7" y="132.8">47nf 50v</text>
<text x="131.4" y="135" transform="rotate(-90 131.4 135)">C32</text>
<text x="133.9" y="136.9" transform="rotate(-90 133.9 136.9)">10uf 25v</text>
<text x="137.7" y="135" transform="rotate(-90 137.7 135)">C33</text>
<text x="140.3" y="136.9" transform="rotate(-90 140.3 136.9)">10uf 25v</text>
<text x="156.5" y="132.8">C38</text>
<text x="157.2" y="134.1">220uf 35v</text>
<text x="204.9" y="137.4">TP7</text>
<text x="213.9" y="133.7" transform="rotate(-90 213.9 133.7)">C45</text>
<text x="216.5" y="135.7" transform="rotate(-90 216.5 135.7)">10uf 25v</text>
<text x="231.7" y="133.7" transform="rotate(-90 231.7 133.7)">C47</text>
<text x="234.2" y="135.7" transform="rotate(-90 234.2 135.7)">10uf 25v</text>
<text x="244.3" y="136.6">EN</text>
<text x="253.7" y="136.6">VOUT</text>
<text x="339.5" y="133.6">TP8</text>
<text x="339.7" y="135.9">TestPoint</text>
<text x="44.1" y="141.7">R17</text>
<text x="44.2" y="143">2.2k</text>
<text x="49.2" y="141.7">R18</text>
<text x="49.3" y="143">2.2k</text>
<text x="54.3" y="141.7">R21</text>
<text x="54.4" y="143">2.2k</text>
<text x="63.7" y="139.4" transform="rotate(-90 63.7 139.4)">TP1</text>
<text x="66.1" y="139.1" transform="rotate(-90 66.1 139.1)">TestPoint</text>
<text x="74.2" y="139.2" transform="rotate(-90 74.2 139.2)">GND</text>
<text x="81.8" y="141.6">STAT</text>
<text x="92.4" y="141.6">BAT</text>
<text x="92.5" y="139.1">SYS</text>
<text x="144.1" y="143">GND</text>
<text x="179.4" y="140.4">R23</text>
<text x="179.4" y="141.7">10k</text>
<text x="205.1" y="139.8">TestPoint</text>
<text x="222.6" y="143">C53</text>
<text x="226" y="141.1">GND</text>
<text x="279.7" y="139.2">R29</text>
<text x="279.8" y="140.4">402k</text>
<text x="291.1" y="139.2">C49</text>
<text x="291.2" y="140.4">18pf</text>
<text x="300.3" y="141.4" transform="rotate(-90 300.3 141.4)">C50</text>
<text x="302.8" y="143.3" transform="rotate(-90 302.8 143.3)">10uf 25v</text>
<text x="306.6" y="141.4" transform="rotate(-90 306.6 141.4)">C51</text>
<text x="325.4" y="139.2">C52</text>
<text x="326.1" y="140.4">220uf 35v</text>
<text x="81.8" y="149.3">SCL</text>
<text x="81.8" y="146.7">SDA</text>
<text x="109.5" y="149.2">10uf 25v</text>
<text x="111.4" y="146.7">C30</text>
<text x="119.9" y="146.4" transform="rotate(-90 119.9 146.4)">C31</text>
<text x="122.5" y="148.4" transform="rotate(-90 122.5 148.4)">10uf 25v</text>
<text x="141.1" y="145.5">BT2</text>
<text x="141.4" y="146.8">Battery</text>
<text x="179.4" y="148.1">R24</text>
<text x="179.4" y="149.3">10k</text>
<text x="185.8" y="147.9">SS54</text>
<text x="186.8" y="145.4">D7</text>
<text x="222.8" y="144.3">100nf</text>
<text x="244.3" y="149.3">SS</text>
<text x="244.3" y="144.2">HYS</text>
<text x="256" y="149.3">PG</text>
<text x="256.2" y="144.2">FB</text>
<text x="279.7" y="146.8">R30</text>
<text x="279.8" y="148.1">100k</text>
<text x="313" y="149.3">GND</text>
<text x="68" y="153.5" transform="rotate(-90 68 153.5)">R9</text>
<text x="69.3" y="153.4" transform="rotate(-90 69.3 153.4)">10k</text>
<text x="81.8" y="151.8">INT</text>
<text x="81.8" y="154.3">OTG</text>
<text x="90.9" y="154.3">REGN</text>
<text x="91.3" y="151.8">DSEL</text>
<text x="179.4" y="155.7">R25</text>
<text x="217.1" y="152.5">GND</text>
<text x="229.2" y="154.1" transform="rotate(-90 229.2 154.1)">C48</text>
<text x="231.7" y="156" transform="rotate(-90 231.7 156)">10uf 25v</text>
<text x="252.1" y="153.2" transform="rotate(-90 252.1 153.2)">GND</text>
<text x="60.3" y="159.5" transform="rotate(-90 60.3 159.5)">GND</text>
<text x="81.8" y="159.4">~QON</text>
<text x="81.8" y="156.9">~CE</text>
<text x="89.5" y="160.8" transform="rotate(-90 89.5 160.8)">PGND</text>
<text x="93.8" y="159.4">TS</text>
<text x="108.1" y="157">R6</text>
<text x="108.3" y="158.2">10k</text>
<text x="135.2" y="157">GND</text>
<text x="179.4" y="157">10k</text>
<text x="186" y="156.1" transform="rotate(-90 186 156.1)">D8</text>
<text x="188.5" y="157.1" transform="rotate(-90 188.5 157.1)">SS54</text>
<text x="108.1" y="164.6">R7</text>
<text x="108.3" y="165.8">10k</text>
<text x="175.8" y="165.8">GND</text>
<text x="200.7" y="162.3" transform="rotate(-90 200.7 162.3)">R26</text>
<text x="202" y="162.2" transform="rotate(-90 202 162.2)">2.2k</text>
<text x="250.8" y="162">GND</text>
<text x="104.7" y="174.7">GND</text>
<text x="86.6" y="184.3">U15</text>
<text x="82.8" y="186.8">AMS1117-3.3</text>
<text x="83.4" y="191.8">VI</text>
<text x="90.5" y="191.8">VO</text>
<text x="67.2" y="196.6" transform="rotate(-90 67.2 196.6)">C39</text>
<text x="88.9" y="196" transform="rotate(-90 88.9 196)">GND</text>
<text x="100.3" y="196.6" transform="rotate(-90 100.3 196.6)">C40</text>
<text x="121.6" y="194.4">C41</text>
<text x="121.8" y="195.7">100nf</text>
<text x="134.3" y="194.4">C44</text>
<text x="134.5" y="195.7">100nf</text>
<text x="69.8" y="198.5" transform="rotate(-90 69.8 198.5)">10uf 25v</text>
<text x="102.8" y="198.5" transform="rotate(-90 102.8 198.5)">10uf 25v</text>
<text x="148.7" y="203.6" transform="rotate(-90 148.7 203.6)">R22</text>
<text x="149.9" y="203.5" transform="rotate(-90 149.9 203.5)">10k</text>
<text x="208.3" y="203.6" transform="rotate(-90 208.3 203.6)">R27</text>
<text x="209.6" y="203.5" transform="rotate(-90 209.6 203.5)">2.2k</text>
<text x="87.6" y="204.6">GND</text>
<text x="161.2" y="207">NRST</text>
<text x="171.4" y="208.1" transform="rotate(-90 171.4 208.1)">VDD</text>
<text x="174" y="209.4" transform="rotate(-90 174 209.4)">VDDA</text>
<text x="177" y="207">PA0</text>
<text x="177" y="209.6">PA1</text>
<text x="225.1" y="209.5">LED_Green</text>
<text x="228.7" y="207">D9</text>
<text x="150.3" y="212.2">GND</text>
<text x="161.2" y="212.1">BOOT0</text>
<text x="177" y="212.1">PA2</text>
<text x="177" y="214.7">PA3</text>
<text x="208.3" y="211.2" transform="rotate(-90 208.3 211.2)">R28</text>
<text x="209.6" y="211.1" transform="rotate(-90 209.6 211.1)">2.2k</text>
<text x="242" y="213.3">GND</text>
<text x="123.9" y="217.5" transform="rotate(-90 123.9 217.5)">C42</text>
<text x="125.2" y="217.4" transform="rotate(-90 125.2 217.4)">18pf</text>
<text x="177" y="217.2">PA4</text>
<text x="177" y="219.7">PA5</text>
<text x="123.9" y="225.2" transform="rotate(-90 123.9 225.2)">C43</text>
<text x="125.2" y="225.1" transform="rotate(-90 125.2 225.1)">18pf</text>
<text x="138.6" y="224.8">Y3</text>
<text x="138.7" y="226">8MHz</text>
<text x="161.2" y="227.4">PF0</text>
<text x="177" y="222.3">PA6</text>
<text x="177" y="224.8">PA7</text>
<text x="177" y="227.4">PA9</text>
<text x="113.5" y="230">GND</text>
<text x="161.2" y="229.9">PF1</text>
<text x="176" y="229.9">PA10</text>
<text x="176" y="232.4">PA13</text>
<text x="161.2" y="235">PB1</text>
<text x="171.4" y="236.4" transform="rotate(-90 171.4 236.4)">VSS</text>
<text x="176" y="235">PA14</text>
<text x="230.5" y="240">Conn_01x04_Male</text>
<text x="163.8" y="245.2">STM32F030F4Px</text>
<text x="169.2" y="242.7">U16</text>
<text x="186" y="244.6">GND</text>
<text x="229.5" y="242.5">J5</text>
</g>
<text font-size="1.8" fill="#840084" x="52.5" y="41.4">CM4IO:WJ2EDGRM-5.08-3P</text>
<g font-size="1.8">
<text x="54.6" y="51.6">+5v</text>
<text x="55.2" y="59.2">+12v</text>
<text x="43.2" y="137.9">+3.3v</text>
<text x="59.8" y="145.5">SDA</text>
<text x="60" y="148.1">SCL</text>
<text x="60.7" y="150.6">INT</text>
<text x="210.2" y="164.6">PEN</text>
<text x="158.1" y="190.6">+3.3v</text>
<text x="195.6" y="211">PEN</text>
<text x="195.6" y="223.7">INT</text>
<text x="195.6" y="226.2">SCL</text>
<text x="195.6" y="228.7">SDA</text>
<text x="221.6" y="228.7">+3.3v</text>
</g>
<g font-size="1.8" fill="#848400">
<text x="85.5" y="60.4">PE</text>
<text x="356" y="136.6">+5v</text>
<text x="152.8" y="141.6">bat</text>
<text x="184.5" y="191.2">+3.3v</text>
<text x="218.2" y="207">UPS</text>
</g>
</svg>
